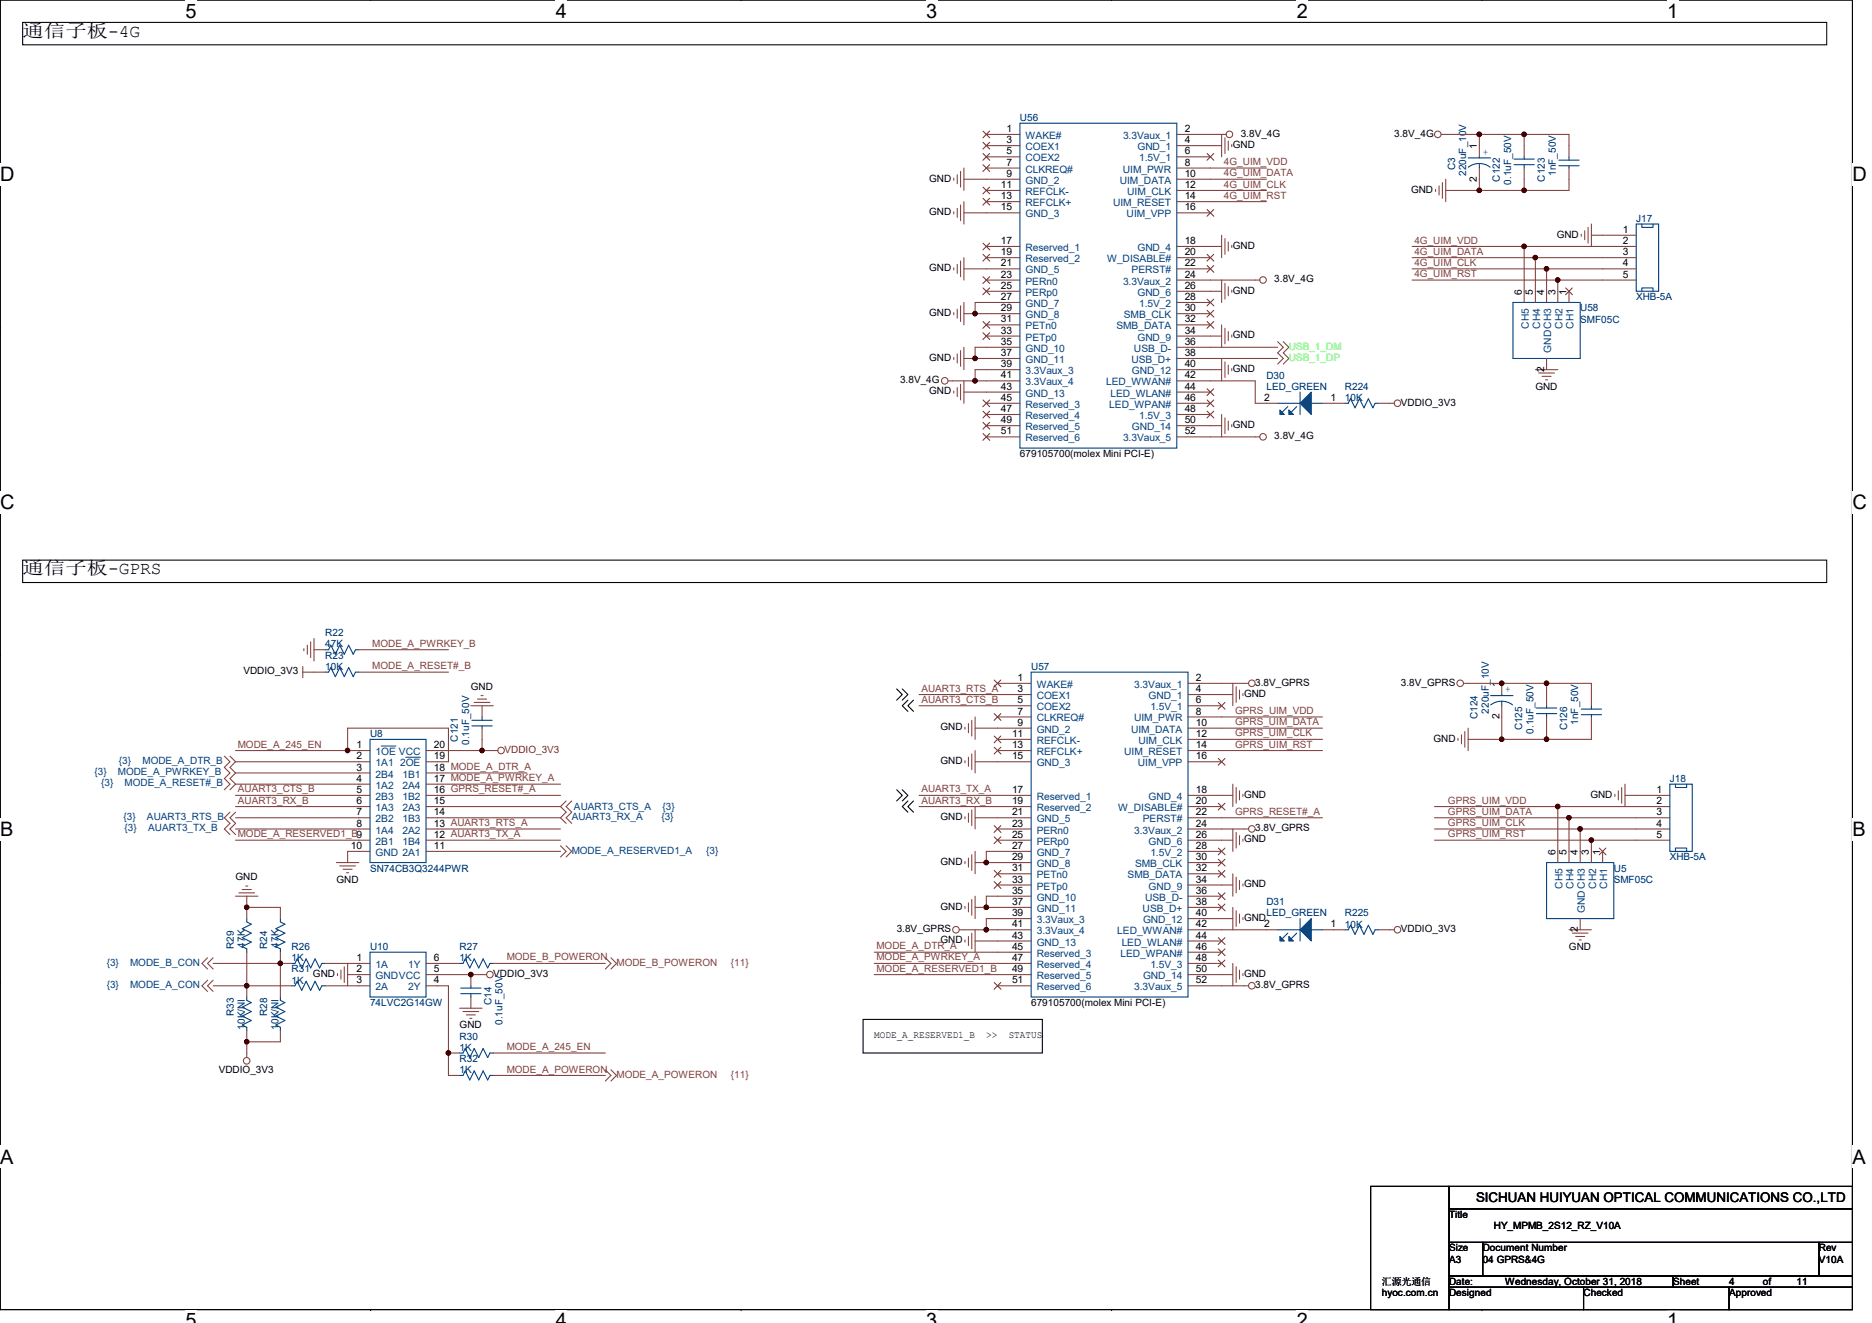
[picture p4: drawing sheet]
<svg xmlns="http://www.w3.org/2000/svg" width="297mm" height="210mm" viewBox="0 0 297 210" stroke-linecap="round" stroke-linejoin="round" font-family="sans-serif">
<path d="M0 0h293.9v207.9h-293.9z" fill="none" stroke="#000" stroke-width=".17"/>
<g fill="#fff">
<path d="M29.4 0h1.8v3.5h-1.8z"/>
<path d="M29.4 207.9h1.8v2h-1.8z"/>
</g>
<path d="M58.8 0h.1M58.8 207.9h.1" fill="none" stroke="#000" stroke-width=".17"/>
<g fill="#fff">
<path d="M88.2 0h1.8v3.5h-1.8z"/>
<path d="M88.2 207.9h1.8v2h-1.8z"/>
</g>
<path d="M117.6 0h.1M117.6 207.9h.1" fill="none" stroke="#000" stroke-width=".17"/>
<g fill="#fff">
<path d="M147 0h1.7v3.5h-1.7z"/>
<path d="M147 207.9h1.7v2h-1.7z"/>
</g>
<path d="M176.4 0h.1M176.4 207.9h.1" fill="none" stroke="#000" stroke-width=".17"/>
<g fill="#fff">
<path d="M205.8 0h1.7v3.5h-1.7z"/>
<path d="M205.8 207.9h1.7v2h-1.7z"/>
</g>
<path d="M235.2 0h.1M235.2 207.9h.1" fill="none" stroke="#000" stroke-width=".17"/>
<g fill="#fff">
<path d="M264.5 0h1.8v3.5h-1.8z"/>
<path d="M264.5 207.9h1.8v2h-1.8z"/>
<path d="M0 26h2.3v3.5h-2.3z"/>
<path d="M293.9 26h2.3v3.5h-2.3z"/>
<path d="M0 77.9h2.3v3.5h-2.3z"/>
<path d="M293.9 77.9h2.3v3.5h-2.3z"/>
</g>
<path d="M0 52h.1M293.9 52h.1" fill="none" stroke="#000" stroke-width=".17"/>
<g fill="#fff">
<path d="M0 129.9h2.1v3.5h-2.1z"/>
<path d="M293.9 129.9h2.1v3.5h-2.1z"/>
</g>
<path d="M0 103.9h.1M293.9 103.9h.1" fill="none" stroke="#000" stroke-width=".17"/>
<g fill="#fff">
<path d="M0 181.9h2.2v3.5h-2.2z"/>
<path d="M293.9 181.9h2.2v3.5h-2.2z"/>
</g>
<g fill="none" stroke="#000" stroke-width=".17">
<path d="M3.6 3.6h286.3v3.5h-286.3zM3.6 88.9h286.3v3.6h-286.3zM142.3 109.3l.9 .9-.9 .9M143.2 109.3l.9 .9-.9 .9M144.1 111.1l-.9 .9 .9 .9M144.9 111.1l-.8 .9 .8 .9M142.3 125.3l.9 .9-.9 .9M143.2 125.3l.9 .9-.9 .9M144.1 127.1l-.9 .9 .9 .9M144.9 127.1l-.8 .9 .8 .9M0 155.9h.1M293.9 155.9h.1"/>
<path d="M136.9 161.8h28.5v5.3h-28.5zM229.9 188.3h64v3.6h-64zM229.9 191.9h64v5.3h-64zM229.9 197.2h5.4v5.3h-5.4zM235.3 197.2h53.3v5.3h-53.3zM288.6 197.2h5.3v5.3h-5.3zM229.9 202.5h35.6v1.8h-35.6zM265.5 202.5h28.4v1.8h-28.4z"/>
</g>
<g fill="none" stroke="#804040" stroke-width=".17">
<path d="M151.3 28.3v.3M151.3 33.6v.4M151.9 27.7v1.5M151.9 33.1v1.4M152.4 27.2v2.5M152.4 32.5v2.5M152.9 26.7v3.5M152.9 32v3.6M193.8 21.3h.8M193.8 21.3v3.6M193.8 37.3v3.6M194.4 21.9v2.5"/>
<path d="M194.4 37.9v2.5M194.9 22.4v1.4M194.9 38.4v1.4M195.4 22.9v.4M195.4 38.9v.4M227.8 30.1v.3M228.3 29.5v1.4M228.7 21.3h.7M228.9 29v2.5M229.4 28.4v3.6M250.9 37.2v.3M251.5 36.6v1.5"/>
<path d="M252 36.1v2.5M252.5 35.6v3.5M151.3 42.5v.3M151.3 49.6v.4M151.3 56.7v.4M151.9 42v1.4M151.9 49.1v1.4M151.9 56.2v1.4M152.4 41.4v2.5M152.4 48.5v2.5M152.4 55.6v2.5M152.9 40.9v3.5"/>
<path d="M152.9 48v3.6M152.9 55.1v3.6M193.8 44.4v3.6M193.8 51.6v3.5M193.8 56.9v3.6M194.4 45v2.5M194.4 52.1v2.5M194.4 57.4v2.5M194.9 45.5v1.4M194.9 52.6v1.5M194.9 58v1.4M195.4 46.1v.3"/>
<path d="M195.4 53.2v.3M195.4 58.5v.3M199.2 44.4h.7M202.7 54.2l.9 .9-.9 .9 .9 .9-.9 .9M203.6 54.2l.9 .9-.9 .9 .9 .9-.9 .9M243.6 58.7h3.6M244.2 59.2h2.5M244.7 59.7h1.4M150.4 60.5h.8M151.3 62.1v.3M151.9 61.5v1.4M152.4 61v2.5"/>
<path d="M152.9 60.5v3.5M193.8 65.8v3.5M194.4 66.3v2.5M194.9 66.8v1.5M195.4 67.4v.3M199.2 69.3h.7M220.5 64h.7M245.2 60.3h.4M48 105.8v1.8M48 106.7h1.8M48.2 103v.3M48.8 102.4v1.4"/>
<path d="M49.3 101.9v2.5M49.8 101.3v3.6M74.7 112h3.6M75.2 111.5h2.5M75.8 111h1.4M76.3 110.4h.4M78.3 119.1h.7M153.1 115.4v.3M153.7 114.9v1.4M154.2 114.3v2.5M154.2 119.7v2.5M154.7 113.8v3.5"/>
<path d="M154.7 119.1v3.6M195.6 108.5v3.5M196.1 109v2.5M196.7 109.5v1.5M197.2 110.1v.3M197.4 108.5h.7M231.3 117.2v.3M231.9 116.6v1.5M232.2 108.5h.8M232.4 116.1v2.5M233 115.6v3.5M35.6 120l.9 .9-.9 .9 .9 .9-.9 .9 .9 .9-.9 .8"/>
<path d="M36.5 120l.9 .9-.9 .9 .9 .9-.9 .9 .9 .9-.9 .8M36.5 128.9l-.9 .9 .9 .9-.9 .9 .9 .9M37.4 128.9l-.9 .9 .9 .9-.9 .9 .9 .9M53.4 136.9h3.5M53.9 137.4h2.5M54.4 138h1.5M55 138.5h.3M88.9 134.2l.9 .9-.9 .9M89.8 127.1l-.9 .9 .9 .9-.9 .9 .9 .9M89.8 134.2l.9 .9-.9 .9M90.7 127.1l-.9 .9 .9 .9-.9 .9 .9 .9M153.1 120.7v.4"/>
<path d="M153.1 129.6v.4M153.1 136.7v.4M153.7 120.2v1.4M153.7 129.1v1.4M153.7 136.2v1.4M154.2 128.5v2.5M154.2 135.7v2.5M154.7 128v3.6M154.7 135.1v3.6M195.6 124.5v3.5M195.6 131.6v3.5M195.6 138.7v3.5"/>
<path d="M196.1 125v2.5M196.1 132.1v2.5M196.1 139.2v2.5M196.7 125.5v1.5M196.7 132.6v1.5M196.7 139.7v1.5M197.2 126.1v.3M197.2 133.2v.3M197.4 131.6h.7M256.2 126.1v.3M256.8 125.5v1.5M257.3 125v2.5"/>
<path d="M257.8 124.5v3.5M32.9 152l-.9 .9 .9 .9M32.9 155.6l-.9 .9 .9 .9M33.8 152l-.9 .9 .9 .9M33.8 155.6l-.9 .9 .9 .9M37.4 142.2h3.5M37.9 141.7h2.5M38.4 141.2h1.5M39 140.6h.3M53.5 154.5v.4M54.1 154v1.4M54.6 153.4v2.5"/>
<path d="M55.2 152.9v3.6M76.5 154.7h.7M96.1 152l.8 .9-.8 .9M96.9 152l.9 .9-.9 .9M152.2 147.6h.7M153.1 143.8v.4M153.1 149.2v.3M153.7 143.3v1.4M153.7 148.6v1.5M154.2 142.8v2.5M154.2 148.1v2.5M154.7 142.2v3.6"/>
<path d="M154.7 147.6v3.5M195.6 144v3.6M195.6 152.9v3.6M196.1 144.5v2.5M196.1 153.4v2.5M196.7 145.1v1.4M196.7 154v1.4M197.2 140.3v.3M197.2 145.6v.4M197.2 154.5v.4M197.4 156.5h.7M220.5 147.6h.7"/>
<path d="M249 147.6h3.5M249.5 148.1h2.5M250 148.6h1.5M250.6 149.2h.3M39.2 167.1v.8M72.9 160h3.6M73.5 160.5h2.5M74 161.1h1.4M74.5 161.6h.4M96.1 169.8l.8 .9-.8 .9M96.9 169.8l.9 .9-.9 .9"/>
<circle cx="195.1" cy="21.3" r=".52"/>
<circle cx="228.1" cy="21.3" r=".52"/>
<circle cx="200.4" cy="44.4" r=".52"/>
<circle cx="149.9" cy="60.4" r=".52"/>
<circle cx="200.4" cy="69.3" r=".52"/>
<circle cx="221.7" cy="64" r=".52"/>
<circle cx="79.5" cy="119.1" r=".52"/>
<circle cx="198.6" cy="108.4" r=".52"/>
<circle cx="231.7" cy="108.4" r=".52"/>
<circle cx="198.6" cy="131.6" r=".52"/>
<circle cx="77.7" cy="154.7" r=".52"/>
<circle cx="151.7" cy="147.6" r=".52"/>
<circle cx="198.6" cy="156.5" r=".52"/>
<circle cx="221.7" cy="147.6" r=".52"/>
<circle cx="39.1" cy="168.4" r=".52"/>
</g>
<path d="M217.9 188.6h11.7v10.7h-11.7z" fill="#fff"/>
<path d="M217.5 188.3h12.4v19.6h-12.4zM229.9 188.3h64v3.6h-64zM229.9 191.9h64v5.3h-64zM229.9 197.2h5.4v5.3h-5.4zM235.3 197.2h53.3v5.3h-53.3zM288.6 197.2h5.3v5.3h-5.3zM229.9 204.3h21.4v3.6h-21.4zM229.9 202.5h35.6v1.8h-35.6zM251.3 204.3h23.1v3.6h-23.1zM265.5 202.5h28.4v1.8h-28.4zM274.4 204.3h19.5v3.6h-19.5z" fill="none" stroke="#000" stroke-width=".17"/>
<path d="M217.9 188.6h11.7v10.7h-11.7z" fill="#fff"/>
<path d="M217.5 188.3h12.4v19.6h-12.4zM229.9 188.3h64v3.6h-64zM229.9 191.9h64v5.3h-64zM229.9 197.2h5.4v5.3h-5.4zM235.3 197.2h53.3v5.3h-53.3zM288.6 197.2h5.3v5.3h-5.3zM229.9 204.3h21.4v3.6h-21.4zM229.9 202.5h35.6v1.8h-35.6zM251.3 204.3h23.1v3.6h-23.1zM265.5 202.5h28.4v1.8h-28.4zM274.4 204.3h19.5v3.6h-19.5z" fill="none" stroke="#000" stroke-width=".17"/>
<path d="M217.9 188.6h11.7v10.7h-11.7z" fill="#fff"/>
<path d="M217.5 188.3h12.4v19.6h-12.4zM229.9 204.3h21.4v3.6h-21.4zM251.3 204.3h23.1v3.6h-23.1zM274.4 204.3h19.5v3.6h-19.5z" fill="none" stroke="#000" stroke-width=".17"/>
<g fill="none" stroke="#003c77" stroke-width=".17">
<path d="M161.8 19.6h24.9v51.5h-24.9zM233 25.1h3.5M233 26.5a2.84 2.84 0 0 1 3.4 0M234.7 26v.7M234.7 24.9v.2M240.2 26.1h3.3M240.2 25.3h3.3M241.8 24.9v.4M241.8 26.1v.6M247.4 25.4h3.2M247.4 26.3h3.2M249 26.3v.4"/>
<path d="M249 24.9v.5M259.6 35.6h3.6v10.6h-3.6zM260.5 35.6v.5h1.8v-.5M240.1 48h10.6v8.9h-10.6zM260.5 46.2v-.5h1.8v.5M202.7 64h3.6M204.3 64.5l-.8 .9M205.8 64.5l-.9 .9M206.3 62.2v3.6M208.1 64h1.7M213.4 64h.5l.4-.7 .7 1.4 .7-1.4 .7 1.4 .7-1.4 .7 1.4 .4-.7h.5M51.6 103.1h.5l.4-.7 .7 1.4 .7-1.4 .7 1.4 .7-1.4 .7 1.4 .4-.7h.5"/>
<path d="M51.6 106.7h.5l.4-.7 .7 1.4 .7-1.4 .7 1.4 .7-1.4 .7 1.4 .4-.7h.5M58.7 117.3h8.9v19.6h-8.9zM74.9 114.3h3.2M74.9 115.2h3.2M76.5 115.2v.4M76.5 113.8v.5M163.6 106.7h24.9v51.5h-24.9zM236.5 110.4h3.6M236.5 111.9a2.84 2.84 0 0 1 3.5 0M238.3 111.3v.7M238.3 110.2v.2M243.8 113.3h3.2"/>
<path d="M243.8 112.4h3.2M245.4 112v.4M245.4 113.3v.5M250.9 112.5h3.2M250.9 113.4h3.2M252.5 113.4v.4M252.5 112v.5M245.4 136.9h10.7v8.9h-10.7zM265 124.5h3.5v10.6h-3.5zM265.9 135.1v-.5h1.7v.5M265.9 124.5v.5h1.7v-.5M39.2 158.2v.6l.7 .3-1.5 .8 1.5 .6-1.5 .8 1.5 .7-1.5 .7 .8 .3v.6"/>
<path d="M39.2 145.8v.5l.7 .4-1.5 .7 1.5 .7-1.5 .7 1.5 .7-1.5 .7 .8 .4v.5M44.5 158.2v.6l.7 .3-1.4 .8 1.4 .6-1.4 .8 1.4 .7-1.4 .7 .7 .3v.6M44.5 145.8v.5l.7 .4-1.4 .7 1.4 .7-1.4 .7 1.4 .7-1.4 .7 .7 .4v.5M46.3 156.5h.5l.4-.8 .7 1.5 .7-1.5 .7 1.5 .7-1.5 .7 1.5 .4-.7h.5M46.3 152.9h.5l.4-.7 .7 1.4 .7-1.4 .7 1.4 .7-1.4 .7 1.4 .4-.7h.5M58.7 151.1h8.9v7.1h-8.9zM72.9 152.9h.6l.3-.7 .7 1.4 .7-1.4 .8 1.4 .7-1.4 .7 1.4 .3-.7h.6M73.1 157.7h3.2M73.1 156.8h3.2M74.7 156.5v.3M74.7 157.7v.5M202.7 147.6h3.6"/>
<path d="M204.3 148.1l-.8 .9M205.8 148.1l-.9 .9M206.3 145.8v3.6M208.1 147.6h1.7M213.4 147.6h.5l.4-.7 .7 1.4 .7-1.4 .7 1.4 .7-1.4 .7 1.4 .4-.7h.5M72.9 170.7h.6l.3-.7 .7 1.4 .7-1.4 .8 1.4 .7-1.4 .7 1.4 .3-.7h.6M72.9 167.1h.6l.3-.7 .7 1.5 .7-1.5 .8 1.5 .7-1.5 .7 1.5 .3-.8h.6"/>
</g>
<g fill="none" stroke="#804040" stroke-width=".17">
<path d="M152.9 28.4h8.9M152.9 33.8h8.9M156.5 21.3h5.3M156.5 23.1h5.3M156.5 24.9h5.3M156.5 26.7h5.3M156.5 30.2h5.3M156.5 32h5.3M156.5 39.1h5.3M186.7 21.3h7.1M186.7 23.1h7.1M186.7 24.9h5.4"/>
<path d="M186.7 26.7h14.3M186.7 28.4h14.3M186.7 30.2h14.3M186.7 32h14.3M186.7 33.8h5.4M186.7 39.1h7.1M224.1 39.1h17.7M229.4 21.3h5.3M229.4 30.2h5.3M234.7 21.3h7.1M234.7 30.2h7.1M234.7 21.3v3.6"/>
<path d="M234.7 26.7v3.5M241.8 21.3h7.2v3.6M241.8 21.3v3.6M241.8 26.7v3.5M241.8 39.1v8.9M241.8 39.1h17.8M249 26.7v3.5h-7.2M252.5 37.3h7.1M152.9 49.8h1.8M152.9 56.9h1.8M154.7 49.8h7.1M154.7 56.9h7.1"/>
<path d="M156.5 40.9h5.3M156.5 44.4h5.3M156.5 46.2h5.3M156.5 51.6h5.3M156.5 53.3h5.3M161.8 42.7h-8.9M161.8 48h-7.1v1.8M161.8 55.1h-7.1v1.8M161.8 58.7h-7.1v1.8M186.7 40.9h5.4M186.7 42.7h5.4M186.7 44.4l12.5 .1"/>
<path d="M186.7 46.2h7.1M186.7 48h5.4M186.7 49.8h5.4M186.7 51.6h5.4M186.7 53.3h7.1M186.7 56.9h16M186.7 58.7h7.1M202.7 55.1h-16M224.1 42.7h21.3M224.1 40.9h19.5M224.1 44.4h23.1M243.6 40.9h16"/>
<path d="M243.6 40.9v7.1M245.4 56.9v1.8M245.4 42.7v5.3M245.4 42.7h14.2M247.2 44.4h12.4M247.2 44.4v3.6M249 46.2v1.8M151.2 60.5h3.5M154.7 60.5h7.1M156.5 64h5.3M156.5 65.8h5.3M156.5 67.6h5.3"/>
<path d="M156.5 69.3h5.3M161.8 62.2h-8.9M186.7 60.5h12.5v3.5h3.5M186.7 62.2h5.4M186.7 64h5.4M186.7 65.8h5.4M186.7 67.6h7.1M186.7 69.3h12.5M209.8 64h3.6M213.4 64h.1M218.7 64h1.8M218.7 64h.1"/>
<path d="M37.4 119.1h17.8M49.8 103.1h1.8M49.8 106.7h1.8M51.6 103.1h.1M51.6 106.7h.1M55.2 119.1h3.5M55.2 119.1v-3.5h16v5.3h-3.6M56.9 103.1h.1M56.9 106.7h.1M56.9 103.1h14.3M56.9 106.7h14.3M67.6 119.1h8.9"/>
<path d="M76.5 119.1h1.8M76.5 115.6v3.5M76.5 112v1.8M145.8 112h17.8M154.7 115.6h8.9M158.3 108.5h5.3M158.3 113.8h5.3M158.3 117.3h5.3M158.3 119.1h5.3M163.6 110.2h-17.8M188.5 108.5h8.9M188.5 110.2h7.1"/>
<path d="M188.5 112h5.3M188.5 113.8h21.3M188.5 115.6h21.3M188.5 117.3h21.3M188.5 119.1h21.3M233 108.5h5.3M233 117.3h5.3M238.3 108.5h7.1M238.3 117.3h7.1M238.3 108.5v1.7M238.3 112v5.3M245.4 113.8v3.5"/>
<path d="M245.4 108.5h7.1v3.5M245.4 108.5v3.5M252.5 113.8v3.5h-7.1M37.4 120.9h21.3M37.4 122.7h21.3M37.4 129.8h21.3M37.4 126.2h21.3M37.4 128h21.3M58.7 124.5h-21.3M58.7 131.6h-21.3M58.7 133.3l-21.3 .1M58.7 135.1h-3.5v1.8"/>
<path d="M67.6 135.1h21.3M67.6 133.3h21.3M67.6 131.6h21.3M67.6 129.8h21.3M67.6 128h21.3M67.6 126.2h21.3M67.6 124.5h21.3M67.6 122.7h16M145.8 126.2h17.8M145.8 128h17.8M154.7 136.9h1.8M154.7 120.9h8.9"/>
<path d="M154.7 129.8h8.9M158.3 131.6h5.3M158.3 133.3h5.3M158.3 138.7h5.3M163.6 135.1h-7.1v1.8M163.6 136.9h-7.1M188.5 120.9h5.3M188.5 126.2h7.1M188.5 128h5.3M188.5 129.8h21.3M188.5 131.6h8.9M188.5 133.3h7.1"/>
<path d="M188.5 135.1h5.3M188.5 136.9h5.3M188.5 138.7h5.3M227.6 128h19.6M227.6 129.8h21.4M227.6 131.6h23.1M227.6 133.3h24.9M247.2 128h17.8M247.2 128v8.9M254.3 135.1v1.8M257.8 126.2h7.2M265 129.8h-16v7.1"/>
<path d="M265 131.6h-14.3v5.3M265 133.3l-12.5 .1v3.5M33.8 152.9h10.7M33.8 156.5h5.4M39.2 158.2h.1M39.2 151.1h.1M39.2 145.8h.1M39.2 142.2v1.8M39.2 156.5v1.7M39.2 151.1v5.4M39.2 156.5h7.1M39.2 144v1.8"/>
<path d="M39.2 144h5.3v1.8M44.5 152.9v5.3M44.5 152.9h1.8M44.5 151.1v1.8M44.5 158.2h.1M44.5 151.1h.1M44.5 145.8h.1M46.3 156.5h.1M46.3 152.9h.1M51.6 152.9h7.1M51.6 156.5h.1M51.6 152.9h.1"/>
<path d="M51.6 156.5h7.1M55.2 154.7h3.5M67.6 156.5h3.6v10.6M67.6 154.7h7.1M67.6 152.9h5.3M72.9 152.9h.1M74.7 154.7h1.8M74.7 154.7v1.8M74.7 158.2v1.8M78.3 152.9h17.8M78.3 152.9h.1M138.7 151.1h24.9"/>
<path d="M138.7 152.9h24.9M138.7 154.7h24.9M152.9 147.6h3.6M154.7 144h1.8M156.5 147.6h7.1M156.5 144h7.1M158.3 140.5h5.3M158.3 156.5h5.3M163.6 142.2h-7.1v1.8M163.6 145.8h-7.1v1.8M163.6 149.4h-8.9M188.5 140.5h5.3"/>
<path d="M188.5 142.2h5.3M188.5 144h5.3M188.5 147.6h5.3M188.5 149.4h5.3M188.5 151.1h5.3M188.5 152.9h5.3M188.5 154.7h5.3M188.5 156.5h5.3M193.8 156.5h3.6M193.8 147.6h8.9M193.8 140.5h1.8M193.8 154.7h1.8"/>
<path d="M195.6 145.8h-7.1M209.8 147.6h3.6M213.4 147.6h.1M218.7 147.6h1.8M218.7 147.6h.1M250.7 145.8v1.8M39.2 163.6h.1M39.2 163.6v1.8M39.2 165.4v1.7M44.5 163.6h.1M44.5 163.6v1.8h-5.3M71.2 167.1h1.7"/>
<path d="M71.2 167.1v3.6h1.7M72.9 170.7h.1M72.9 167.1h.1M78.3 167.1h17.8M78.3 170.7h17.8M78.3 170.7h.1M78.3 167.1h.1"/>
</g>
<g fill="none" stroke="#804000" stroke-width=".16">
<path d="M156 20.8l1.1 1.1M156 22.6l1.1 1.1M156 24.4l1.1 1M156 26.1l1.1 1.1M156 29.7l1.1 1.1M156 31.5l1.1 1.1M156 38.6l1.1 1.1M157 20.8l-1 1.1M157 22.6l-1 1.1M157 24.4l-1 1M157 26.1l-1 1.1M157 29.7l-1 1.1"/>
<path d="M157 31.5l-1 1.1M157 38.6l-1 1.1M191.5 24.4l1.1 1M191.5 33.3l1.1 1M192.6 24.4l-1.1 1M192.6 33.3l-1.1 1M156 40.4l1.1 1M156 43.9l1.1 1.1M156 45.7l1.1 1.1M156 51l1.1 1.1M156 52.8l1.1 1.1M157 40.4l-1 1"/>
<path d="M157 43.9l-1 1.1M157 45.7l-1 1.1M157 51l-1 1.1M157 52.8l-1 1.1M191.5 40.4l1.1 1M191.5 42.1l1.1 1.1M191.5 47.5l1.1 1.1M191.5 49.3l1.1 1M191.5 51l1.1 1.1M192.6 40.4l-1.1 1M192.6 42.1l-1.1 1.1M192.6 47.5l-1.1 1.1"/>
<path d="M192.6 49.3l-1.1 1M192.6 51l-1.1 1.1M248.4 45.7l1.1 1.1M249.5 45.7l-1.1 1.1M156 63.5l1.1 1.1M156 65.3l1.1 1M156 67l1.1 1.1M156 68.8l1.1 1.1M157 63.5l-1 1.1M157 65.3l-1 1M157 67l-1 1.1M157 68.8l-1 1.1"/>
<path d="M191.5 61.7l1.1 1.1M191.5 63.5l1.1 1.1M191.5 65.3l1.1 1M192.6 61.7l-1.1 1.1M192.6 63.5l-1.1 1.1M192.6 65.3l-1.1 1M157.8 107.9l1 1.1M157.8 113.3l1 1M157.8 116.8l1 1.1M157.8 118.6l1 1.1M158.8 107.9l-1.1 1.1M158.8 113.3l-1.1 1"/>
<path d="M158.8 116.8l-1.1 1.1M158.8 118.6l-1.1 1.1M193.3 111.5l1.1 1.1M194.4 111.5l-1.1 1.1M157.8 131l1 1.1M157.8 132.8l1 1.1M157.8 138.2l1 1M157.8 139.9l1 1.1M158.8 131l-1.1 1.1M158.8 132.8l-1.1 1.1M158.8 138.2l-1.1 1M158.8 139.9l-1.1 1.1"/>
<path d="M193.3 120.4l1.1 1.1M193.3 127.5l1.1 1.1M193.3 134.6l1.1 1.1M193.3 136.4l1.1 1.1M193.3 138.2l1.1 1M194.4 120.4l-1.1 1.1M194.4 127.5l-1.1 1.1M194.4 134.6l-1.1 1.1M194.4 136.4l-1.1 1.1M194.4 138.2l-1.1 1M253.8 134.6l1 1.1M254.8 134.6l-1.1 1.1"/>
<path d="M157.8 155.9l1 1.1M158.8 155.9l-1.1 1.1M193.3 141.7l1.1 1.1M193.3 143.5l1.1 1.1M193.3 148.8l1.1 1.1M193.3 150.6l1.1 1.1M193.3 152.4l1.1 1.1M194.4 141.7l-1.1 1.1M194.4 143.5l-1.1 1.1M194.4 148.8l-1.1 1.1M194.4 150.6l-1.1 1.1M194.4 152.4l-1.1 1.1"/>
</g>
<g fill="#003c77" stroke="#003c77" stroke-width=".17">
<path d="M206.3 147.6l1.8-1.8v3.6z" fill-rule="evenodd"/>
<path d="M204.5 148.6l.7 .8h-.7z" fill-rule="evenodd"/>
<path d="M203.1 148.6l.7 .8h-.7z" fill-rule="evenodd"/>
<path d="M206.3 64l1.8-1.8v3.6z" fill-rule="evenodd"/>
<path d="M204.5 65.1l.7 .7h-.7z" fill-rule="evenodd"/>
<path d="M203.1 65.1l.7 .7h-.7z" fill-rule="evenodd"/>
</g>
<path d="M60.5 118.4h2.3M64.4 120.2h2.3" fill="none" stroke="#004080" stroke-width=".16"/>
<g fill="#400000" stroke="#400000" stroke-width=".17">
<circle cx="74.7" cy="154.7" r=".35"/>
<circle cx="44.5" cy="152.9" r=".35"/>
<circle cx="39.1" cy="144" r=".35"/>
<circle cx="71.1" cy="167.1" r=".35"/>
<circle cx="55.1" cy="119.1" r=".35"/>
<circle cx="76.5" cy="119.1" r=".35"/>
<circle cx="154.7" cy="49.8" r=".35"/>
<circle cx="154.7" cy="56.9" r=".35"/>
<circle cx="154.7" cy="60.4" r=".35"/>
<circle cx="241.8" cy="21.3" r=".35"/>
<circle cx="234.7" cy="21.3" r=".35"/>
<circle cx="241.8" cy="30.2" r=".35"/>
<circle cx="234.7" cy="30.2" r=".35"/>
<circle cx="245.4" cy="108.4" r=".35"/>
<circle cx="238.3" cy="108.4" r=".35"/>
<circle cx="238.3" cy="117.3" r=".35"/>
<circle cx="245.4" cy="117.3" r=".35"/>
<circle cx="156.5" cy="136.9" r=".35"/>
<circle cx="156.5" cy="144" r=".35"/>
<circle cx="156.5" cy="147.6" r=".35"/>
<circle cx="39.1" cy="165.3" r=".35"/>
<circle cx="39.1" cy="156.5" r=".35"/>
<circle cx="241.8" cy="39.1" r=".35"/>
<circle cx="243.6" cy="40.9" r=".35"/>
<circle cx="245.4" cy="42.7" r=".35"/>
<circle cx="247.2" cy="44.4" r=".35"/>
<circle cx="247.2" cy="128" r=".35"/>
<circle cx="248.9" cy="129.8" r=".35"/>
<circle cx="250.7" cy="131.6" r=".35"/>
<circle cx="252.5" cy="133.3" r=".35"/>
</g>
<g font-size="3.2">
<text x="29.4" y="2.8">5</text>
<text x="88.2" y="2.8">4</text>
<text x="147" y="2.8">3</text>
<text x="205.8" y="2.8">2</text>
<text x="264.5" y="2.8">1</text>
<text x="0" y="28.8">D</text>
<text x="293.9" y="28.8">D</text>
<text x="0" y="80.8">C</text>
<text x="293.9" y="80.8">C</text>
<text x="0" y="132.7">B</text>
<text x="293.9" y="132.7">B</text>
<text x="0" y="184.7">A</text>
<text x="293.9" y="184.7">A</text>
<text x="29.4" y="210.7">5</text>
<text x="88.2" y="210.7">4</text>
<text x="147" y="210.7">3</text>
<text x="205.8" y="210.7">2</text>
<text x="264.5" y="210.7">1</text>
</g>
<g font-size="2.8">
<text x="3.6" y="5.8">通信子板-4G</text>
<text x="3.6" y="91.2">通信子板-GPRS</text>
</g>
<text font-size="2.1" x="234.2" y="190.7">SICHUAN HUIYUAN OPTICAL COMMUNICATIONS CO.,LTD</text>
<g font-size="1.6">
<text x="159.7" y="21">1</text>
<text x="159.7" y="22.7">3</text>
<text x="188" y="22.7">4</text>
<text x="188" y="21">2</text>
<text x="195.6" y="23.5">GND</text>
<text x="196.9" y="21.7">3.8V_4G</text>
<text x="221.2" y="21.7">3.8V_4G</text>
<text x="234.4" y="23.6" transform="rotate(-90 234.4 23.6)">1</text>
<text x="147.4" y="28.8">GND</text>
<text x="158.8" y="29.8">11</text>
<text x="159.7" y="24.5">5</text>
<text x="159.7" y="26.3">7</text>
<text x="159.7" y="28.1">9</text>
<text x="188" y="29.8">12</text>
<text x="188" y="28.1">10</text>
<text x="188" y="26.3">8</text>
<text x="188" y="24.5">6</text>
<text x="234.4" y="28.8" transform="rotate(-90 234.4 28.8)">2</text>
<text x="147.4" y="34.1">GND</text>
<text x="158.8" y="31.6">13</text>
<text x="158.8" y="33.4">15</text>
<text x="188" y="31.6">14</text>
<text x="188" y="33.4">16</text>
<text x="223.9" y="30.6">GND</text>
<text x="158.8" y="38.7">17</text>
<text x="158.8" y="40.5">19</text>
<text x="188" y="38.7">18</text>
<text x="188" y="40.5">20</text>
<text x="195.6" y="39.5">GND</text>
<text x="247" y="37.7">GND</text>
<text x="257.5" y="37">1</text>
<text x="257.5" y="38.7">2</text>
<text x="257.5" y="40.5">3</text>
<text x="147.4" y="43">GND</text>
<text x="158.8" y="42.3">21</text>
<text x="158.8" y="44.1">23</text>
<text x="158.8" y="45.8">25</text>
<text x="158.8" y="47.6">27</text>
<text x="188" y="45.8">26</text>
<text x="188" y="44.1">24</text>
<text x="188" y="42.3">22</text>
<text x="188" y="47.6">28</text>
<text x="195.6" y="46.6">GND</text>
<text x="202.2" y="44.8">3.8V_4G</text>
<text x="241.5" y="46.8" transform="rotate(-90 241.5 46.8)">6</text>
<text x="243.2" y="46.8" transform="rotate(-90 243.2 46.8)">5</text>
<text x="245" y="46.8" transform="rotate(-90 245 46.8)">4</text>
<text x="246.8" y="46.8" transform="rotate(-90 246.8 46.8)">3</text>
<text x="248.6" y="46.8" transform="rotate(-90 248.6 46.8)">1</text>
<text x="257.5" y="42.3">4</text>
<text x="257.5" y="44.1">5</text>
<text x="147.4" y="50.1">GND</text>
<text x="158.8" y="49.4">29</text>
<text x="158.8" y="51.2">31</text>
<text x="158.8" y="53">33</text>
<text x="188" y="53">34</text>
<text x="188" y="49.4">30</text>
<text x="188" y="51.2">32</text>
<text x="195.6" y="53.7">GND</text>
<text x="147.4" y="57.3">GND</text>
<text x="158.8" y="54.7">35</text>
<text x="158.8" y="56.5">37</text>
<text x="158.8" y="58.3">39</text>
<text x="188" y="58.3">40</text>
<text x="188" y="54.7">36</text>
<text x="188" y="56.5">38</text>
<text x="195.6" y="59">GND</text>
<text x="245" y="59.1" transform="rotate(-90 245 59.1)">2</text>
<text x="142.8" y="60.8">3.8V_4G</text>
<text x="147.4" y="62.6">GND</text>
<text x="158.8" y="60.1">41</text>
<text x="158.8" y="61.8">43</text>
<text x="158.8" y="63.6">45</text>
<text x="158.8" y="65.4">47</text>
<text x="188" y="61.8">44</text>
<text x="188" y="63.6">46</text>
<text x="188" y="60.1">42</text>
<text x="188" y="65.4">48</text>
<text x="200.6" y="63.6">2</text>
<text x="211.1" y="63.6">1</text>
<text x="222.3" y="64.4">VDDIO_3V3</text>
<text x="243.6" y="61.9">GND</text>
<text x="158.8" y="67.2">49</text>
<text x="158.8" y="69">51</text>
<text x="188" y="67.2">50</text>
<text x="188" y="69">52</text>
<text x="195.6" y="67.9">GND</text>
<text x="202.2" y="69.7">3.8V_4G</text>
<text x="161.8" y="72.5">679105700(molex Mini PCI-E)</text>
<text x="38.6" y="107">VDDIO_3V3</text>
<text x="74.7" y="109.5">GND</text>
<text x="161.5" y="108.1">1</text>
<text x="161.5" y="109.9">3</text>
<text x="161.5" y="111.6">5</text>
<text x="161.5" y="113.4">7</text>
<text x="189.8" y="109.9">4</text>
<text x="189.8" y="108.1">2</text>
<text x="189.8" y="113.4">8</text>
<text x="189.8" y="111.6">6</text>
<text x="197.4" y="110.6">GND</text>
<text x="199.2" y="108.8">3.8V_GPRS</text>
<text x="222.3" y="108.8">3.8V_GPRS</text>
<text x="237.9" y="109" transform="rotate(-90 237.9 109)">1</text>
<text x="56.6" y="118.7">1</text>
<text x="68.9" y="118.7">20</text>
<text x="149.2" y="115.9">GND</text>
<text x="160.6" y="117">11</text>
<text x="160.6" y="118.7">13</text>
<text x="161.5" y="115.2">9</text>
<text x="189.8" y="117">12</text>
<text x="189.8" y="118.7">14</text>
<text x="189.8" y="115.2">10</text>
<text x="227.5" y="117.7">GND</text>
<text x="237.9" y="114.2" transform="rotate(-90 237.9 114.2)">2</text>
<text x="56.6" y="120.5">2</text>
<text x="56.6" y="122.3">3</text>
<text x="56.6" y="124.1">4</text>
<text x="56.6" y="125.9">5</text>
<text x="68.9" y="125.9">16 GPRS_RESET#_A</text>
<text x="68.9" y="124.1">17 MODE_A_PWRKEY_A</text>
<text x="68.9" y="122.3">18 MODE_A_DTR_A</text>
<text x="68.9" y="120.5">19</text>
<text x="149.2" y="121.3">GND</text>
<text x="160.6" y="120.5">15</text>
<text x="160.6" y="125.9">17</text>
<text x="189.8" y="125.9">18</text>
<text x="189.8" y="120.5">16</text>
<text x="262.8" y="125.9">1</text>
<text x="56.6" y="127.6">6</text>
<text x="56.6" y="129.4">7</text>
<text x="56.6" y="131.2">8</text>
<text x="68.9" y="131.2">13 AUART3_RTS_A</text>
<text x="68.9" y="129.4">14</text>
<text x="68.9" y="127.6">15</text>
<text x="149.2" y="130.2">GND</text>
<text x="160.6" y="127.6">19</text>
<text x="160.6" y="129.4">21</text>
<text x="160.6" y="131.2">23</text>
<text x="189.8" y="131.2">24</text>
<text x="189.8" y="127.6">20</text>
<text x="189.8" y="129.4">22</text>
<text x="197.4" y="126.6">GND</text>
<text x="199.2" y="131.9">3.8V_GPRS</text>
<text x="252.3" y="126.6">GND</text>
<text x="262.8" y="127.6">2</text>
<text x="262.8" y="129.4">3</text>
<text x="262.8" y="131.2">4</text>
<text x="55.7" y="134.7">10</text>
<text x="68.9" y="134.7">11</text>
<text x="68.9" y="133">12 AUART3_TX_A</text>
<text x="149.2" y="137.3">GND</text>
<text x="160.6" y="133">25</text>
<text x="160.6" y="134.7">27</text>
<text x="160.6" y="136.5">29</text>
<text x="189.8" y="133">26</text>
<text x="189.8" y="136.5">30</text>
<text x="189.8" y="134.7">28</text>
<text x="197.4" y="133.7">GND</text>
<text x="246.8" y="135.7" transform="rotate(-90 246.8 135.7)">6</text>
<text x="248.6" y="135.7" transform="rotate(-90 248.6 135.7)">5</text>
<text x="250.4" y="135.7" transform="rotate(-90 250.4 135.7)">4</text>
<text x="252.1" y="135.7" transform="rotate(-90 252.1 135.7)">3</text>
<text x="253.9" y="135.7" transform="rotate(-90 253.9 135.7)">1</text>
<text x="262.8" y="133">5</text>
<text x="37.4" y="139.7">GND</text>
<text x="53.4" y="140.1">GND</text>
<text x="160.6" y="138.3">31</text>
<text x="160.6" y="140.1">33</text>
<text x="160.6" y="141.9">35</text>
<text x="160.6" y="143.6">37</text>
<text x="189.8" y="140.1">34</text>
<text x="189.8" y="141.9">36</text>
<text x="189.8" y="143.6">38</text>
<text x="189.8" y="138.3">32</text>
<text x="197.4" y="140.8">GND</text>
<text x="142.3" y="147.9">3.8V_GPRS</text>
<text x="149.2" y="144.4">GND</text>
<text x="149.2" y="149.7">GND</text>
<text x="160.6" y="145.4">39</text>
<text x="160.6" y="147.2">41</text>
<text x="160.6" y="149">43</text>
<text x="189.8" y="145.4">40</text>
<text x="189.8" y="149">44</text>
<text x="189.8" y="147.2">42</text>
<text x="197.4" y="146.2">GND</text>
<text x="200.6" y="147.2">2</text>
<text x="211.1" y="147.2">1</text>
<text x="222.3" y="147.9">VDDIO_3V3</text>
<text x="250.4" y="148" transform="rotate(-90 250.4 148)">2</text>
<text x="49.7" y="155">GND</text>
<text x="56.6" y="152.5">1</text>
<text x="56.6" y="154.3">2</text>
<text x="68.9" y="154.3">5</text>
<text x="68.9" y="152.5">6</text>
<text x="78.3" y="155">VDDIO_3V3</text>
<text x="160.6" y="150.7">45</text>
<text x="160.6" y="152.5">47</text>
<text x="160.6" y="154.3">49</text>
<text x="189.8" y="154.3">50</text>
<text x="189.8" y="150.7">46</text>
<text x="189.8" y="152.5">48</text>
<text x="197.4" y="155">GND</text>
<text x="249" y="150.8">GND</text>
<text x="56.6" y="156.1">3</text>
<text x="68.9" y="156.1">4</text>
<text x="160.6" y="156.1">51</text>
<text x="163.6" y="159.7">679105700(molex Mini PCI-E)</text>
<text x="189.8" y="156.1">52</text>
<text x="199.2" y="156.8">3.8V_GPRS</text>
<text x="72.9" y="163.2">GND</text>
<text x="138.7" y="164.8">MODE_A_RESERVED1_B</text>
<text x="156.5" y="164.8">&gt;&gt;</text>
<text x="160.1" y="164.8">STATUS</text>
<text x="34.7" y="170.3">VDDIO_3V3</text>
<text x="229.9" y="193.3">Title</text>
<text x="237" y="195.1">HY_MPMB_2S12_RZ_V10A</text>
<text x="219.3" y="203.9">汇源光通信</text>
<text x="229.9" y="200.4">A3</text>
<text x="229.9" y="198.6">Size</text>
<text x="229.9" y="203.9">Date:</text>
<text x="235.3" y="200.4">04 GPRS&amp;4G</text>
<text x="235.3" y="198.6">Document Number</text>
<text x="238.8" y="203.9">Wednesday, October 31, 2018</text>
<text x="265.5" y="203.9">Sheet</text>
<text x="274.4" y="203.9">4</text>
<text x="279.7" y="203.9">of</text>
<text x="285" y="203.9">11</text>
<text x="288.6" y="198.6">Rev</text>
<text x="288.6" y="200.4">V10A</text>
<text x="219.3" y="205.7">hyoc.com.cn</text>
<text x="229.9" y="205.7">Designed</text>
<text x="251.3" y="205.7">Checked</text>
<text x="274.4" y="205.7">Approved</text>
</g>
<g font-size="1.6" fill="#000080">
<text x="161.8" y="19.2">U56</text>
<text x="230.9" y="27" transform="rotate(-90 230.9 27)">C3</text>
<text x="232.7" y="27.9" transform="rotate(-90 232.7 27.9)">220uF_10V</text>
<text x="238" y="28.8" transform="rotate(-90 238 28.8)">C122</text>
<text x="239.8" y="29.3" transform="rotate(-90 239.8 29.3)">0.1uF_50V</text>
<text x="245.1" y="28.8" transform="rotate(-90 245.1 28.8)">C123</text>
<text x="246.9" y="27.9" transform="rotate(-90 246.9 27.9)">1nF_50V</text>
<text x="259.6" y="35.2">J17</text>
<text x="259.6" y="47.6">XHB-5A</text>
<text x="250.7" y="49.4">U58</text>
<text x="250.7" y="51.2">SMF05C</text>
<text x="201" y="60.1">D30</text>
<text x="201" y="61.9">LED_GREEN</text>
<text x="213.4" y="61.9">R224</text>
<text x="213.4" y="63.6">10K</text>
<text x="51.6" y="101">R22</text>
<text x="51.6" y="102.8">47K</text>
<text x="51.6" y="104.5">R23</text>
<text x="51.6" y="106.3">10K</text>
<text x="163.6" y="106.3">U57</text>
<text x="236.2" y="113.3" transform="rotate(-90 236.2 113.3)">220uF_10V</text>
<text x="58.7" y="117">U8</text>
<text x="72.6" y="117.7" transform="rotate(-90 72.6 117.7)">C121</text>
<text x="74.4" y="118.2" transform="rotate(-90 74.4 118.2)">0.1uF_50V</text>
<text x="234.4" y="114.2" transform="rotate(-90 234.4 114.2)">C124</text>
<text x="241.6" y="115.9" transform="rotate(-90 241.6 115.9)">C125</text>
<text x="243.3" y="116.5" transform="rotate(-90 243.3 116.5)">0.1uF_50V</text>
<text x="248.7" y="115.9" transform="rotate(-90 248.7 115.9)">C126</text>
<text x="250.4" y="115" transform="rotate(-90 250.4 115)">1nF_50V</text>
<text x="265" y="124.1">J18</text>
<text x="265" y="136.5">XHB-5A</text>
<text x="58.7" y="138.3">SN74CB3Q3244PWR</text>
<text x="201" y="143.7">D31</text>
<text x="256.1" y="138.3">U5</text>
<text x="256.1" y="140.1">SMF05C</text>
<text x="201" y="145.4">LED_GREEN</text>
<text x="213.4" y="145.4">R225</text>
<text x="213.4" y="147.2">10K</text>
<text x="37.1" y="150.6" transform="rotate(-90 37.1 150.6)">R29</text>
<text x="38.9" y="150.4" transform="rotate(-90 38.9 150.4)">47K</text>
<text x="42.4" y="150.6" transform="rotate(-90 42.4 150.6)">R24</text>
<text x="44.2" y="150.4" transform="rotate(-90 44.2 150.4)">47K</text>
<text x="46.3" y="154.3">R31</text>
<text x="46.3" y="150.8">R26</text>
<text x="46.3" y="152.5">1K</text>
<text x="58.7" y="150.8">U10</text>
<text x="72.9" y="150.8">R27</text>
<text x="72.9" y="152.5">1K</text>
<text x="37.1" y="161.3" transform="rotate(-90 37.1 161.3)">R33</text>
<text x="42.4" y="161.3" transform="rotate(-90 42.4 161.3)">R28</text>
<text x="46.3" y="156.1">1K</text>
<text x="58.7" y="159.7">74LVC2G14GW</text>
<text x="78" y="159.5" transform="rotate(-90 78 159.5)">C14</text>
<text x="38.9" y="163.4" transform="rotate(-90 38.9 163.4)">10K/NI</text>
<text x="44.2" y="163.4" transform="rotate(-90 44.2 163.4)">10K/NI</text>
<text x="72.9" y="165">R30</text>
<text x="72.9" y="166.8">1K</text>
<text x="79.8" y="162.7" transform="rotate(-90 79.8 162.7)">0.1uF_50V</text>
<text x="72.9" y="168.6">R32</text>
<text x="72.9" y="170.3">1K</text>
</g>
<g font-size="1.6" fill="#004080">
<text x="162.7" y="22.1">WAKE#</text>
<text x="162.7" y="23.8">COEX1</text>
<text x="178.2" y="22.1">3.3Vaux_1</text>
<text x="180.5" y="23.8">GND_1</text>
<text x="162.7" y="25.6">COEX2</text>
<text x="162.7" y="27.4">CLKREQ#</text>
<text x="162.7" y="29.2">GND_2</text>
<text x="177.7" y="29.2">UIM_DATA</text>
<text x="178.2" y="27.4">UIM_PWR</text>
<text x="180.8" y="25.6">1.5V_1</text>
<text x="162.7" y="30.9">REFCLK-</text>
<text x="162.7" y="32.7">REFCLK+</text>
<text x="162.7" y="34.5">GND_3</text>
<text x="176.6" y="32.7">UIM_RESET</text>
<text x="178.8" y="34.5">UIM_VPP</text>
<text x="178.9" y="30.9">UIM_CLK</text>
<text x="162.7" y="39.8">Reserved_1</text>
<text x="162.7" y="41.6">Reserved_2</text>
<text x="175.7" y="41.6">W_DISABLE#</text>
<text x="180.5" y="39.8">GND_4</text>
<text x="162.7" y="43.4">GND_5</text>
<text x="162.7" y="45.2">PERn0</text>
<text x="162.7" y="46.9">PERp0</text>
<text x="178.2" y="45.2">3.3Vaux_2</text>
<text x="179.6" y="43.4">PERST#</text>
<text x="180.5" y="46.9">GND_6</text>
<text x="162.7" y="48.7">GND_7</text>
<text x="162.7" y="50.5">GND_8</text>
<text x="162.7" y="52.3">PETn0</text>
<text x="177.1" y="52.3">SMB_DATA</text>
<text x="178.3" y="50.5">SMB_CLK</text>
<text x="180.8" y="48.7">1.5V_2</text>
<text x="242.6" y="52.2" transform="rotate(-90 242.6 52.2)">CH5</text>
<text x="244.4" y="52.2" transform="rotate(-90 244.4 52.2)">CH4</text>
<text x="247.9" y="52.2" transform="rotate(-90 247.9 52.2)">CH2</text>
<text x="249.7" y="52.2" transform="rotate(-90 249.7 52.2)">CH1</text>
<text x="162.7" y="54.1">PETp0</text>
<text x="162.7" y="55.8">GND_10</text>
<text x="162.7" y="57.6">GND_11</text>
<text x="162.7" y="59.4">3.3Vaux_3</text>
<text x="179.5" y="57.6">USB_D+</text>
<text x="179.6" y="59.4">GND_12</text>
<text x="179.9" y="55.8">USB_D-</text>
<text x="180.5" y="54.1">GND_9</text>
<text x="246.1" y="56" transform="rotate(-90 246.1 56)">GNDCH3</text>
<text x="162.7" y="61.2">3.3Vaux_4</text>
<text x="162.7" y="62.9">GND_13</text>
<text x="162.7" y="64.7">Reserved_3</text>
<text x="175.5" y="61.2">LED_WWAN#</text>
<text x="176" y="64.7">LED_WPAN#</text>
<text x="176.2" y="62.9">LED_WLAN#</text>
<text x="162.7" y="66.5">Reserved_4</text>
<text x="162.7" y="68.3">Reserved_5</text>
<text x="162.7" y="70.1">Reserved_6</text>
<text x="178.2" y="70.1">3.3Vaux_5</text>
<text x="179.6" y="68.3">GND_14</text>
<text x="180.8" y="66.5">1.5V_3</text>
<text x="164.5" y="109.2">WAKE#</text>
<text x="164.5" y="111">COEX1</text>
<text x="164.5" y="112.7">COEX2</text>
<text x="180" y="109.2">3.3Vaux_1</text>
<text x="182.3" y="111">GND_1</text>
<text x="182.5" y="112.7">1.5V_1</text>
<text x="59.6" y="119.8">1OE VCC</text>
<text x="164.5" y="114.5">CLKREQ#</text>
<text x="164.5" y="116.3">GND_2</text>
<text x="164.5" y="118.1">REFCLK-</text>
<text x="164.5" y="119.8">REFCLK+</text>
<text x="178.4" y="119.8">UIM_RESET</text>
<text x="179.5" y="116.3">UIM_DATA</text>
<text x="180" y="114.5">UIM_PWR</text>
<text x="180.7" y="118.1">UIM_CLK</text>
<text x="15" y="123">{3}</text>
<text x="16" y="124.8">{3}</text>
<text x="18.7" y="123">MODE_A_PWRKEY_B</text>
<text x="18.9" y="121.3">{3}</text>
<text x="19.8" y="124.8">MODE_A_RESET#_B</text>
<text x="22.6" y="121.3">MODE_A_DTR_B</text>
<text x="59.6" y="121.6">1A1</text>
<text x="59.6" y="123.4">2B4</text>
<text x="59.6" y="125.2">1A2</text>
<text x="63.5" y="121.6">2OE</text>
<text x="63.9" y="125.2">2A4</text>
<text x="63.9" y="123.4">1B1</text>
<text x="164.5" y="121.6">GND_3</text>
<text x="180.5" y="121.6">UIM_VPP</text>
<text x="19.6" y="130.2">{3}</text>
<text x="19.8" y="131.9">{3}</text>
<text x="23.3" y="130.2">AUART3_RTS_B</text>
<text x="23.5" y="131.9">AUART3_TX_B</text>
<text x="59.6" y="127">2B3</text>
<text x="59.6" y="128.7">1A3</text>
<text x="59.6" y="130.5">2B2</text>
<text x="63.9" y="130.5">1B3</text>
<text x="63.9" y="128.7">2A3</text>
<text x="63.9" y="127">1B2</text>
<text x="90.7" y="130.2">AUART3_RX_A</text>
<text x="91.1" y="128.5">AUART3_CTS_A</text>
<text x="104.9" y="130.2">{3}</text>
<text x="105.1" y="128.5">{3}</text>
<text x="164.5" y="127">Reserved_1</text>
<text x="164.5" y="128.7">Reserved_2</text>
<text x="164.5" y="130.5">GND_5</text>
<text x="177.4" y="128.7">W_DISABLE#</text>
<text x="181.3" y="130.5">PERST#</text>
<text x="182.3" y="127">GND_4</text>
<text x="59.6" y="132.3">1A4</text>
<text x="59.6" y="134.1">2B1</text>
<text x="59.6" y="135.8">GND 2A1</text>
<text x="63.9" y="134.1">1B4</text>
<text x="63.9" y="132.3">2A2</text>
<text x="90.7" y="135.5">MODE_A_RESERVED1_A</text>
<text x="112.1" y="135.5">{3}</text>
<text x="164.5" y="132.3">PERn0</text>
<text x="164.5" y="134.1">PERp0</text>
<text x="164.5" y="135.8">GND_7</text>
<text x="164.5" y="137.6">GND_8</text>
<text x="180" y="132.3">3.3Vaux_2</text>
<text x="180.1" y="137.6">SMB_CLK</text>
<text x="182.3" y="134.1">GND_6</text>
<text x="182.5" y="135.8">1.5V_2</text>
<text x="164.5" y="139.4">PETn0</text>
<text x="164.5" y="141.2">PETp0</text>
<text x="164.5" y="143">GND_10</text>
<text x="178.9" y="139.4">SMB_DATA</text>
<text x="181.7" y="143">USB_D-</text>
<text x="182.3" y="141.2">GND_9</text>
<text x="247.9" y="141.1" transform="rotate(-90 247.9 141.1)">CH5</text>
<text x="249.7" y="141.1" transform="rotate(-90 249.7 141.1)">CH4</text>
<text x="253.3" y="141.1" transform="rotate(-90 253.3 141.1)">CH2</text>
<text x="255" y="141.1" transform="rotate(-90 255 141.1)">CH1</text>
<text x="164.5" y="144.7">GND_11</text>
<text x="164.5" y="146.5">3.3Vaux_3</text>
<text x="164.5" y="148.3">3.3Vaux_4</text>
<text x="177.3" y="148.3">LED_WWAN#</text>
<text x="181.3" y="144.7">USB_D+</text>
<text x="181.4" y="146.5">GND_12</text>
<text x="251.5" y="144.9" transform="rotate(-90 251.5 144.9)">GNDCH3</text>
<text x="16.9" y="153.3">{3}</text>
<text x="20.7" y="153.3">MODE_B_CON</text>
<text x="59.6" y="153.6">1A</text>
<text x="59.6" y="155.4">GNDVCC</text>
<text x="64.8" y="153.6">1Y</text>
<text x="164.5" y="150.1">GND_13</text>
<text x="164.5" y="151.8">Reserved_3</text>
<text x="164.5" y="153.6">Reserved_4</text>
<text x="164.5" y="155.4">Reserved_5</text>
<text x="177.8" y="151.8">LED_WPAN#</text>
<text x="178" y="150.1">LED_WLAN#</text>
<text x="181.4" y="155.4">GND_14</text>
<text x="182.5" y="153.6">1.5V_3</text>
<text x="16.9" y="156.8">{3}</text>
<text x="20.7" y="156.8">MODE_A_CON</text>
<text x="59.6" y="157.2">2A</text>
<text x="64.8" y="157.2">2Y</text>
<text x="164.5" y="157.2">Reserved_6</text>
<text x="180" y="157.2">3.3Vaux_5</text>
</g>
<g font-size="1.6" fill="#804040">
<text x="194.2" y="26.2">4G_UIM_VDD</text>
<text x="194.2" y="28">4G_UIM_DATA</text>
<text x="194.2" y="29.8">4G_UIM_CLK</text>
<text x="194.2" y="31.5">4G_UIM_RST</text>
<text x="224.4" y="38.7">4G_UIM_VDD</text>
<text x="224.4" y="40.4">4G_UIM_DATA</text>
<text x="224.4" y="42.2">4G_UIM_CLK</text>
<text x="224.4" y="44">4G_UIM_RST</text>
<text x="59.1" y="102.7">MODE_A_PWRKEY_B</text>
<text x="59.1" y="106.2">MODE_A_RESET#_B</text>
<text x="146.2" y="109.8">AUART3_RTS_A</text>
<text x="146.2" y="111.5">AUART3_CTS_B</text>
<text x="196" y="113.3">GPRS_UIM_VDD</text>
<text x="37.7" y="118.7">MODE_A_245_EN</text>
<text x="196" y="115.1">GPRS_UIM_DATA</text>
<text x="196" y="116.9">GPRS_UIM_CLK</text>
<text x="196" y="118.7">GPRS_UIM_RST</text>
<text x="37.7" y="125.8">AUART3_CTS_B</text>
<text x="146.2" y="125.8">AUART3_TX_A</text>
<text x="37.7" y="127.6">AUART3_RX_B</text>
<text x="146.2" y="127.6">AUART3_RX_B</text>
<text x="196" y="129.3">GPRS_RESET#_A</text>
<text x="229.8" y="127.6">GPRS_UIM_VDD</text>
<text x="229.8" y="129.3">GPRS_UIM_DATA</text>
<text x="229.8" y="131.1">GPRS_UIM_CLK</text>
<text x="37.7" y="132.9">MODE_A_RESERVED1_B9</text>
<text x="229.8" y="132.9">GPRS_UIM_RST</text>
<text x="80.4" y="152.4">MODE_B_POWERON</text>
<text x="97.8" y="153.3">MODE_B_POWERON</text>
<text x="116" y="153.3">{11}</text>
<text x="139.1" y="150.7">MODE_A_DTR_A</text>
<text x="139.1" y="152.4">MODE_A_PWRKEY_A</text>
<text x="139.1" y="154.2">MODE_A_RESERVED1_B</text>
<text x="80.4" y="166.7">MODE_A_245_EN</text>
<text x="80.4" y="170.2">MODE_A_POWERON</text>
<text x="97.8" y="171">MODE_A_POWERON</text>
<text x="116" y="171">{11}</text>
</g>
<g font-size="1.6" fill="#003c77">
<text x="235.3" y="24.5">+</text>
<text x="238.8" y="109.9">+</text>
</g>
<g font-size="1.6" fill="#0f0">
<text x="204.5" y="55.5">USB_1_DM</text>
<text x="204.5" y="57.3">USB_1_DP</text>
</g>
<text font-size="1.6" fill="#f00" x="80" y="119.5">VDDIO_3V3</text>
</svg>
